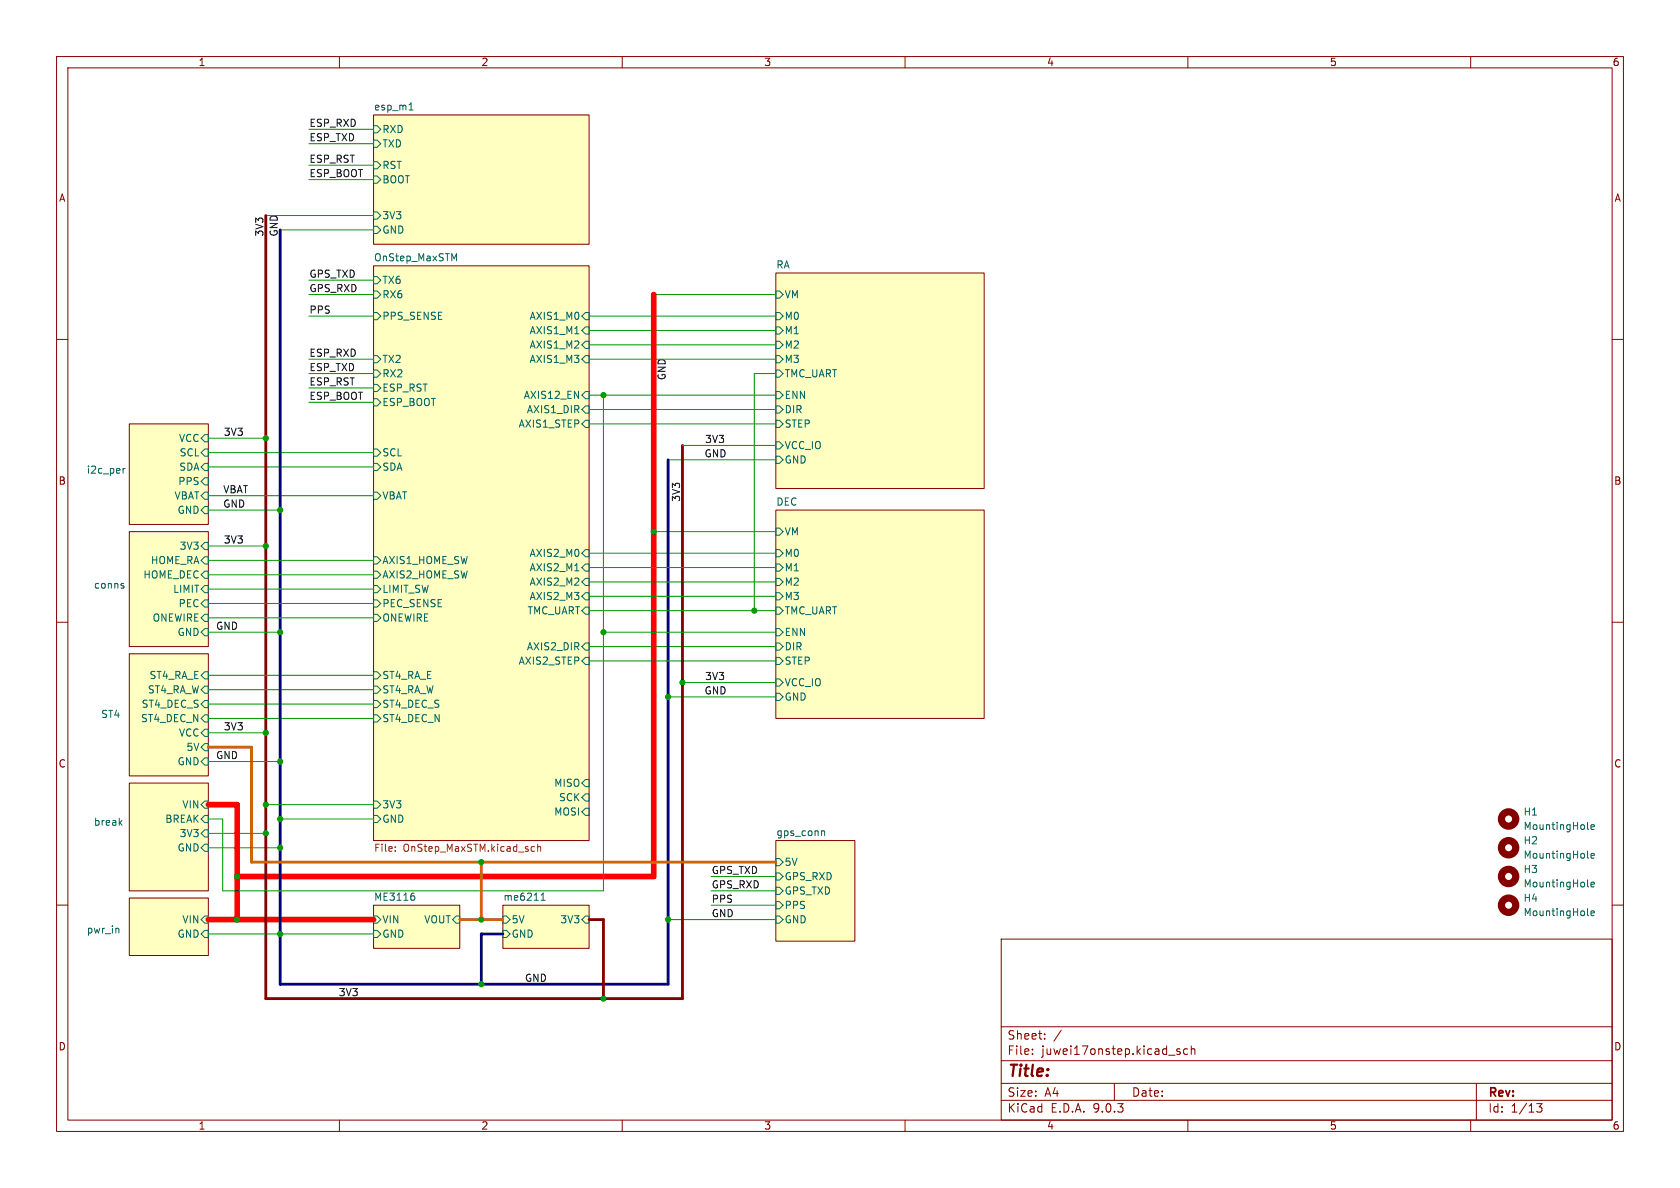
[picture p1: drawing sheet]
<svg xmlns="http://www.w3.org/2000/svg" width="297mm" height="210mm" viewBox="0 0 297 210" stroke-linecap="round" stroke-linejoin="round" font-family="sans-serif">
<g fill="none" stroke="#840000" stroke-width=".18">
<path d="M10 10h277v190h-277zM12 12h273v186h-273zM60 10v2M110 10v2M160 10v2M210 10v2M260 10v2M66 20.3h38.1v22.9h-38.1zM66 47h38.1v101.6h-38.1zM137.2 48.3h36.8v38.1h-36.8zM10 60h2M22.9 74.9h13.9v17.8h-13.9z"/>
<path d="M285 60h2M22.9 94h13.9v20.3h-13.9zM137.2 90.2h36.8v36.8h-36.8zM10 110h2M22.9 115.6h13.9v21.6h-13.9zM285 110h2M22.9 138.4h13.9v19.1h-13.9zM22.9 158.8h13.9v10.1h-13.9zM137.2 148.6h13.9v17.8h-13.9zM10 160h2M66 160h15.3v7.6h-15.3zM88.9 160h15.2v7.6h-15.2z"/>
<path d="M177 166h108v32h-108zM285 160h2M60 198v2M110 198v2M160 198v2M177 194.5h108M177 191.5h108M177 187.5h108M177 181.5h108M182.5 186.3v.1M182.5 185.5v.1M184.7 183.6v.1"/>
<path d="M184.7 182.8v.1M187.6 182.1l-1.3 2M197 191.5v3M208.6 185.5l-.4-.1-.2 .2 .1 .2 .5 .2v.3h-.6M210 185.5l-.5-.1-.3 .3v.4l.2 .2h.6M210 198v2M210.6 185.5l.2-.1 .4 .1v.9M210.6 184.9v1.5M260 198v2M261 191.5v6.5M271.7 195.1h.9l-.5 .6 .4 .1v.7l-.2 .1-.6-.1"/>
</g>
<g fill="#ffffc2" stroke="#ffffc2" stroke-width=".18">
<path d="M137.2 48.3h36.8v38.1h-36.8z"/>
<path d="M66 47h38.1v101.6h-38.1z"/>
<path d="M22.9 158.8h13.9v10.1h-13.9z"/>
<path d="M22.9 115.6h13.9v21.6h-13.9z"/>
<path d="M66 20.3h38.1v22.9h-38.1z"/>
<path d="M137.2 90.2h36.8v36.8h-36.8z"/>
<path d="M88.9 160h15.2v7.6h-15.2z"/>
<path d="M137.2 148.6h13.9v17.8h-13.9z"/>
<path d="M22.9 138.4h13.9v19.1h-13.9z"/>
<path d="M22.9 94h13.9v20.3h-13.9z"/>
<path d="M66 160h15.3v7.6h-15.3z"/>
<path d="M22.9 74.9h13.9v17.8h-13.9z"/>
</g>
<g fill="none" stroke="#006464" stroke-width=".18">
<path d="M72.3 19.4h.7M72.6 18.4l.1-.2v1.2M66 37.5h.7l.6 .6-.6 .6h-.7zM66 22.2h.7l.6 .7-.6 .6h-.7zM66 24.8h.7l.6 .6-.6 .6h-.7zM66 28.6h.7l.6 .6-.6 .6h-.7zM66 31.1h.7l.6 .7-.6 .6h-.7zM66 55.2h.7l.6 .7-.6 .6h-.7zM66 51.4h.7l.6 .7-.6 .6h-.7zM66 48.9h.7l.6 .6-.6 .7h-.7zM66 40h.7l.6 .6-.6 .7h-.7zM80.3 45.8l.4-1v1.3"/>
<path d="M101.6 59h.7M103.5 57.8h.6v1.3h-.6l-.6-.7zM103.5 55.2h.6v1.3h-.6l-.6-.6zM137.2 51.4h.6l.6 .7-.6 .6h-.6zM137.2 55.2h.6l.6 .7-.6 .6h-.6zM137.2 57.8h.6l.6 .6-.6 .7h-.6zM35.6 77.5l.6-.7h.6v1.3h-.6zM66 62.9h.7l.6 .6-.6 .6h-.7zM66 65.4h.7l.6 .6-.6 .7h-.7zM66 79.4h.7l.6 .6-.6 .6h-.7zM66 70.5h.7l.6 .6-.6 .7h-.7zM66 67.9h.7l.6 .7-.6 .6h-.7z"/>
<path d="M103.5 74.3h.6v1.3h-.6l-.6-.7zM103.5 71.8h.6v1.2h-.6l-.6-.6zM103.5 60.3h.6v1.3h-.6l-.6-.6zM103.5 62.9h.6v1.2h-.6l-.6-.6zM103.5 69.2h.6v1.3h-.6l-.6-.6zM137.2 78.1h.6l.6 .6-.6 .7h-.6zM137.2 71.8h.6l.6 .6-.6 .6h-.6zM137.2 74.3h.6l.6 .6-.6 .7h-.6zM137.2 69.2h.6l.6 .7-.6 .6h-.6zM137.2 65.4h.6l.6 .6-.6 .7h-.6zM137.2 60.3h.6l.6 .7-.6 .6h-.6zM137.2 62.9h.6l.6 .6-.6 .6h-.6z"/>
<path d="M21.8 82.8v.9M22.1 82.8l-.3 .3M35.6 96.5l.6-.6h.6v1.3h-.6zM35.6 82.6l.6-.7h.6v1.3h-.6zM35.6 80l.6-.6h.6v1.2h-.6zM35.6 85.1l.6-.6h.6v1.2h-.6zM36.2 98.4h.6v1.3h-.6l-.6-.6zM36.2 89.5h.6v1.3h-.6l-.6-.6zM36.2 87h.6v1.3h-.6l-.6-.7zM66 81.9h.7l.6 .7-.6 .6h-.7zM66 98.4h.7l.6 .7-.6 .6h-.7zM66 87h.7l.6 .6-.6 .7h-.7z"/>
<path d="M103.5 99.7h.6v1.3h-.6l-.6-.7zM103.5 97.2h.6v1.2h-.6l-.6-.6zM137.2 80.6h.6l.6 .7-.6 .6h-.6zM137.2 93.3h.6l.6 .7-.6 .6h-.6zM137.2 97.2h.6l.6 .6-.6 .6h-.6zM137.2 99.7h.6l.6 .6-.6 .7h-.6zM21.8 103.6l.1 .1-.1 .3M21.8 103.1l.1 .1M36.2 118.7h.6v1.3h-.6l-.6-.6zM36.2 101h.6v1.2h-.6l-.6-.6zM36.2 111.1h.6v1.3h-.6l-.6-.6zM36.2 103.5h.6v1.3h-.6l-.6-.7z"/>
<path d="M36.2 106h.6v1.3h-.6l-.6-.6zM36.2 108.6h.6v1.3h-.6l-.6-.7zM66 118.7h.7l.6 .7-.6 .6h-.7zM66 103.5h.7l.6 .6-.6 .7h-.7zM66 101h.7l.6 .6-.6 .6h-.7zM66 106h.7l.6 .7-.6 .6h-.7zM66 108.6h.7l.6 .6-.6 .7h-.7zM101.6 100.9h.7M103.5 113.7h.6v1.2h-.6l-.6-.6zM103.5 116.2h.6v1.3h-.6l-.6-.7zM103.5 107.3h.6v1.3h-.6l-.6-.6zM103.5 102.2h.6v1.3h-.6l-.6-.6z"/>
<path d="M103.5 104.8h.6v1.2h-.6l-.6-.6zM137.2 113.7h.6l.6 .6-.6 .6h-.6zM137.2 116.2h.6l.6 .6-.6 .7h-.6zM137.2 111.1h.6l.6 .7-.6 .6h-.6zM137.2 107.3h.6l.6 .7-.6 .6h-.6zM137.2 102.2h.6l.6 .7-.6 .6h-.6zM137.2 104.8h.6l.6 .6-.6 .6h-.6zM36.2 121.3h.6v1.3h-.6l-.6-.7zM36.2 134h.6v1.3h-.6l-.6-.7zM36.2 126.4h.6v1.2h-.6l-.6-.6zM36.2 123.8h.6v1.3h-.6l-.6-.6zM36.2 131.4h.6v1.3h-.6l-.6-.6z"/>
<path d="M36.2 128.9h.6v1.3h-.6l-.6-.7zM66 121.3h.7l.6 .6-.6 .7h-.7zM66 123.8h.7l.6 .7-.6 .6h-.7zM66 126.4h.7l.6 .6-.6 .6h-.7zM103.5 137.8h.6v1.3h-.6l-.6-.7zM137.2 120h.6l.6 .7-.6 .6h-.6zM137.2 122.6h.6l.6 .6-.6 .6h-.6zM21.2 145.4l.4 .5M21.6 145l-.5 .5M36.2 141.6h.6v1.3h-.6l-.6-.7zM36.2 149.2h.6v1.3h-.6l-.6-.6zM36.2 144.1h.6v1.3h-.6l-.6-.6z"/>
<path d="M36.2 146.7h.6v1.3h-.6l-.6-.7zM66 144.1h.7l.6 .7-.6 .6h-.7zM66 141.6h.7l.6 .6-.6 .7h-.7zM73 157.9h.2M73.1 158.4l.2 .2v.3l-.2 .2M95.7 159.1h.7M95.7 158.2l.3-.3v1.2M103.5 140.3h.6v1.3h-.6l-.6-.6zM103.5 142.9h.6v1.2h-.6l-.6-.6zM137.2 151.8h.6l.6 .6-.6 .6h-.6zM137.2 154.3h.6l.6 .6-.6 .7h-.6zM137.2 156.8h.6l.6 .7-.6 .6h-.6z"/>
<path d="M137.2 159.4h.6l.6 .6-.6 .7h-.6zM145.3 146.9h.4l.1 .8M280.7 156.6l.1 .2M280.7 151.5l.1 .2M280.7 146.4l.1 .2M281.3 146.2l.6-.1-.1-.3h-.4l-.1 .2v.6h.5M281.3 151.3l.6-.1-.1-.3h-.4l-.1 .1v.6h.5M281.3 156.4l.6-.2-.1-.2-.4-.1-.1 .2v.6h.5M20.8 164.1l.2 .2v.6M36.2 164.5h.6v1.2h-.6l-.6-.6zM36.2 161.9h.6v1.3h-.6l-.6-.6zM66 161.9h.7l.6 .7-.6 .6h-.7z"/>
<path d="M66 164.5h.7l.6 .6-.6 .6h-.7zM80.6 161.9h.7v1.3h-.7l-.6-.6zM88.9 161.9h.6l.7 .7-.7 .6h-.6zM88.9 164.5h.6l.7 .6-.7 .6h-.6zM103.5 161.9h.6v1.3h-.6l-.6-.6zM137.2 161.9h.6l.6 .7-.6 .6h-.6zM280.7 161.7l.1 .2M281.3 161.4l.6-.1-.1-.2-.4-.1-.1 .2v.6h.5"/>
</g>
<path d="M69.9 150.4v.1M69.9 149.7v.1M94.1 149.7h.4M94.5 150.4l-.4 .1M95 149.8l.2-.1h.3l.1 .8M95 149.2v1.3" fill="none" stroke="#725600" stroke-width=".18"/>
<g fill="none" stroke="#840000" stroke-width="1.3">
<circle cx="266.7" cy="154.9" r="1.27"/>
<circle cx="266.7" cy="144.8" r="1.27"/>
<circle cx="266.7" cy="149.9" r="1.27"/>
<circle cx="266.7" cy="160" r="1.27"/>
</g>
<g fill="none" stroke="#009600" stroke-width=".18">
<path d="M47 38.1h19M54.6 29.2h11.4M54.6 25.4h11.4M54.6 31.8h11.4M54.6 22.9h11.4M49.5 40.6h16.5M54.6 55.9h11.4M54.6 52.1h11.4M54.6 49.5h11.4M104.1 58.4h33.1M104.1 55.9h33.1M115.6 52.1h21.6"/>
<path d="M36.8 77.5h10.2M54.6 63.5h11.4M54.6 66h11.4M54.6 68.6h11.4M54.6 71.1h11.4M104.1 63.5h33.1M104.1 61h33.1M104.1 69.9h33.1M104.1 74.9h33.1M104.1 72.4h33.1M106.7 69.9v87.6h-67.3v-12.7h-2.6M120.6 78.7h16.6"/>
<path d="M137.2 66h-3.9v42M36.8 82.6h29.2M36.8 96.5h10.2M36.8 90.2h12.7M36.8 99.1h29.2M36.8 80h29.2M36.8 87.6h29.2M104.1 97.8h33.1M115.6 94h21.6M118.1 81.3h19.1M36.8 101.6h29.2M36.8 106.7h29.2"/>
<path d="M36.8 119.4h29.2M36.8 109.2h29.2M36.8 111.8h12.7M36.8 104.1h29.2M104.1 114.3h33.1M104.1 116.8h33.1M104.1 102.9h33.1M104.1 105.4h33.1M104.1 100.3h33.1M104.1 108h33.1M106.7 111.8h30.5M36.8 134.6h12.7"/>
<path d="M36.8 129.5h10.2M36.8 121.9h29.2M36.8 127h29.2M36.8 124.5h29.2M118.1 123.2h19.1M120.6 120.7h16.6M36.8 147.3h10.2M36.8 149.9h12.7M47 142.2h19M49.5 144.8h16.5M125.7 157.5h11.5M125.7 154.9h11.5"/>
<path d="M36.8 165.1h29.2M118.1 162.6h19.1M125.7 160h11.5"/>
</g>
<path d="M47 38.1v138.4h73.6v-97.8M104.1 162.6h2.6v13.9" fill="none" stroke="#840000" stroke-width=".5"/>
<path d="M49.5 40.6v133.4h68.6v-92.7M88.9 165.1h-3.8v8.9" fill="none" stroke="#000084" stroke-width=".5"/>
<path d="M115.6 52.1v102.8h-73.7M36.8 142.2h5.1v20.4M36.8 162.6h29.2" fill="none" stroke="#f00" stroke-width="1"/>
<path d="M36.8 132.1h7.6v20.3h92.8M85.1 152.4v10.2M81.3 162.6h7.6" fill="none" stroke="#c60" stroke-width=".5"/>
<g fill="#009600" stroke="#009600" stroke-width=".18">
<circle cx="106.7" cy="176.5" r=".46"/>
<circle cx="118.1" cy="123.2" r=".46"/>
<circle cx="120.6" cy="120.7" r=".46"/>
<circle cx="118.1" cy="162.6" r=".46"/>
<circle cx="85.1" cy="162.6" r=".46"/>
<circle cx="85.1" cy="174" r=".46"/>
<circle cx="85.1" cy="152.4" r=".46"/>
<circle cx="47" cy="96.5" r=".46"/>
<circle cx="47" cy="129.5" r=".46"/>
<circle cx="49.5" cy="111.8" r=".46"/>
<circle cx="133.3" cy="108" r=".46"/>
<circle cx="106.7" cy="111.8" r=".46"/>
<circle cx="115.6" cy="94" r=".46"/>
<circle cx="49.5" cy="134.6" r=".46"/>
<circle cx="47" cy="142.2" r=".46"/>
<circle cx="49.5" cy="144.8" r=".46"/>
<circle cx="106.7" cy="69.9" r=".46"/>
<circle cx="41.9" cy="162.6" r=".46"/>
<circle cx="49.5" cy="149.9" r=".46"/>
<circle cx="41.9" cy="154.9" r=".46"/>
<circle cx="47" cy="147.3" r=".46"/>
<circle cx="49.5" cy="165.1" r=".46"/>
<circle cx="47" cy="77.5" r=".46"/>
<circle cx="49.5" cy="90.2" r=".46"/>
</g>
<text font-size="2.8" fill="#840000" x="178" y="190.9">Title:</text>
<g font-size="2.1" fill="#840000">
<text x="178" y="184">Sheet:</text>
<text x="178" y="186.7">File:</text>
<text x="184.1" y="186.7">juwei17onstep.kicad_sch</text>
<text x="178" y="196.9">KiCad</text>
<text x="178" y="194.1">Size:</text>
<text x="184.7" y="194.1">A4</text>
<text x="185.7" y="196.9">E.D.A.</text>
<text x="193.3" y="196.9">9.0.3</text>
<text x="200" y="194.1">Date:</text>
<text x="263" y="194.3">Rev:</text>
<text x="263" y="196.9">Id:</text>
<text x="267.1" y="196.9">1/13</text>
</g>
<g font-size="1.8" fill="#840000">
<text x="35" y="11.9">1</text>
<text x="85" y="11.9">2</text>
<text x="135" y="11.9">3</text>
<text x="185" y="11.9">4</text>
<text x="235" y="11.9">5</text>
<text x="285" y="11.9">6</text>
<text x="10.3" y="35.9">A</text>
<text x="285.3" y="35.9">A</text>
<text x="10.3" y="85.9">B</text>
<text x="285.3" y="85.9">B</text>
<text x="10.3" y="135.9">C</text>
<text x="285.3" y="135.9">C</text>
<text x="10.3" y="185.9">D</text>
<text x="285.3" y="185.9">D</text>
<text x="35" y="199.9">1</text>
<text x="85" y="199.9">2</text>
<text x="135" y="199.9">3</text>
<text x="185" y="199.9">4</text>
<text x="235" y="199.9">5</text>
<text x="285" y="199.9">6</text>
</g>
<g font-size="1.8" fill="#0f0f0f">
<text x="54.6" y="22.5">ESP_RXD</text>
<text x="54.6" y="25.1">ESP_TXD</text>
<text x="54.6" y="28.9">ESP_RST</text>
<text x="54.6" y="31.4">ESP_BOOT</text>
<text x="46.6" y="41.9" transform="rotate(-90 46.6 41.9)">3V3</text>
<text x="49.2" y="41.9" transform="rotate(-90 49.2 41.9)">GND</text>
<text x="54.6" y="49.2">GPS_TXD</text>
<text x="54.6" y="51.7">GPS_RXD</text>
<text x="54.6" y="55.5">PPS</text>
<text x="54.6" y="63.2">ESP_RXD</text>
<text x="54.6" y="65.7">ESP_TXD</text>
<text x="54.6" y="70.8">ESP_BOOT</text>
<text x="54.6" y="68.2">ESP_RST</text>
<text x="117.8" y="67.3" transform="rotate(-90 117.8 67.3)">GND</text>
<text x="39.5" y="77.1">3V3</text>
<text x="124.5" y="80.9">GND</text>
<text x="124.6" y="78.4">3V3</text>
<text x="39.4" y="89.8">GND</text>
<text x="39.4" y="87.3">VBAT</text>
<text x="120.3" y="88.8" transform="rotate(-90 120.3 88.8)">3V3</text>
<text x="39.5" y="96.2">3V3</text>
<text x="38.1" y="111.4">GND</text>
<text x="124.5" y="122.8">GND</text>
<text x="124.6" y="120.3">3V3</text>
<text x="39.5" y="129.2">3V3</text>
<text x="38.1" y="134.3">GND</text>
<text x="125.7" y="154.6">GPS_TXD</text>
<text x="125.7" y="157.1">GPS_RXD</text>
<text x="125.7" y="159.7">PPS</text>
<text x="125.7" y="162.2">GND</text>
<text x="92.7" y="173.6">GND</text>
<text x="59.8" y="176.2">3V3</text>
</g>
<g font-size="1.8" fill="#006464">
<text x="66" y="19.6">esp_m1</text>
<text x="67.5" y="23.7">RXD</text>
<text x="67.5" y="26.3">TXD</text>
<text x="67.5" y="30.1">RST</text>
<text x="67.5" y="32.6">BOOT</text>
<text x="67.5" y="39">3V3</text>
<text x="67.5" y="41.5">GND</text>
<text x="66" y="46.3">OnStep_MaxSTM</text>
<text x="137.2" y="47.5">RA</text>
<text x="67.5" y="52.9">RX6</text>
<text x="67.5" y="50.4">TX6</text>
<text x="138.6" y="52.9">VM</text>
<text x="67.5" y="56.7">PPS_SENSE</text>
<text x="93.5" y="59.3">AXIS1_M1</text>
<text x="93.5" y="56.7">AXIS1_M0</text>
<text x="138.6" y="56.7">M0</text>
<text x="138.6" y="59.3">M1</text>
<text x="67.5" y="64.4">TX2</text>
<text x="93.5" y="61.8">AXIS1_M2</text>
<text x="93.5" y="64.4">AXIS1_M3</text>
<text x="138.6" y="61.8">M2</text>
<text x="138.6" y="64.4">M3</text>
<text x="67.5" y="66.9">RX2</text>
<text x="67.5" y="72">ESP_BOOT</text>
<text x="67.5" y="69.4">ESP_RST</text>
<text x="92.5" y="70.7">AXIS12_EN</text>
<text x="138.6" y="70.7">ENN</text>
<text x="138.6" y="66.9">TMC_UART</text>
<text x="91.6" y="75.8">AXIS1_STEP</text>
<text x="93" y="73.3">AXIS1_DIR</text>
<text x="138.6" y="73.3">DIR</text>
<text x="138.6" y="75.8">STEP</text>
<text x="15.2" y="83.8">i2c_per</text>
<text x="31.5" y="78.3">VCC</text>
<text x="31.6" y="83.4">SDA</text>
<text x="31.7" y="80.9">SCL</text>
<text x="67.5" y="80.9">SCL</text>
<text x="67.5" y="83.4">SDA</text>
<text x="138.6" y="79.6">VCC_IO</text>
<text x="138.6" y="82.1">GND</text>
<text x="30.8" y="88.5">VBAT</text>
<text x="31.4" y="86">PPS</text>
<text x="67.5" y="88.5">VBAT</text>
<text x="137.2" y="89.5">DEC</text>
<text x="31.3" y="91">GND</text>
<text x="138.6" y="94.8">VM</text>
<text x="26.6" y="99.9">HOME_RA</text>
<text x="31.7" y="97.4">3V3</text>
<text x="67.5" y="99.9">AXIS1_HOME_SW</text>
<text x="93.5" y="101.2">AXIS2_M1</text>
<text x="93.5" y="98.7">AXIS2_M0</text>
<text x="138.6" y="98.7">M0</text>
<text x="138.6" y="101.2">M1</text>
<text x="16.5" y="104.1">conns</text>
<text x="25.2" y="102.5">HOME_DEC</text>
<text x="30.5" y="105">LIMIT</text>
<text x="31.5" y="107.5">PEC</text>
<text x="67.5" y="105">LIMIT_SW</text>
<text x="67.5" y="102.5">AXIS2_HOME_SW</text>
<text x="67.5" y="107.5">PEC_SENSE</text>
<text x="93.5" y="103.7">AXIS2_M2</text>
<text x="93.5" y="106.3">AXIS2_M3</text>
<text x="138.6" y="103.7">M2</text>
<text x="138.6" y="106.3">M3</text>
<text x="26.9" y="110.1">ONEWIRE</text>
<text x="31.3" y="112.6">GND</text>
<text x="67.5" y="110.1">ONEWIRE</text>
<text x="93.2" y="108.8">TMC_UART</text>
<text x="138.6" y="112.6">ENN</text>
<text x="138.6" y="108.8">TMC_UART</text>
<text x="91.6" y="117.7">AXIS2_STEP</text>
<text x="93" y="115.2">AXIS2_DIR</text>
<text x="138.6" y="115.2">DIR</text>
<text x="138.6" y="117.7">STEP</text>
<text x="24.9" y="125.3">ST4_DEC_S</text>
<text x="26" y="122.8">ST4_RA_W</text>
<text x="26.3" y="120.2">ST4_RA_E</text>
<text x="67.5" y="122.8">ST4_RA_W</text>
<text x="67.5" y="125.3">ST4_DEC_S</text>
<text x="67.5" y="120.2">ST4_RA_E</text>
<text x="138.6" y="121.5">VCC_IO</text>
<text x="138.6" y="124.1">GND</text>
<text x="17.8" y="127">ST4</text>
<text x="24.8" y="127.9">ST4_DEC_N</text>
<text x="31.5" y="130.4">VCC</text>
<text x="67.5" y="127.9">ST4_DEC_N</text>
<text x="31.3" y="135.5">GND</text>
<text x="32.9" y="132.9">5V</text>
<text x="32.1" y="143.1">VIN</text>
<text x="67.5" y="143.1">3V3</text>
<text x="97.9" y="139.3">MISO</text>
<text x="98.7" y="141.8">SCK</text>
<text x="16.5" y="146.1">break</text>
<text x="29.1" y="145.6">BREAK</text>
<text x="31.7" y="148.2">3V3</text>
<text x="67.5" y="145.6">GND</text>
<text x="97.9" y="144.4">MOSI</text>
<text x="137.2" y="147.9">gps_conn</text>
<text x="269.2" y="149.5">H2</text>
<text x="269.2" y="144.4">H1</text>
<text x="269.2" y="146.9">MountingHole</text>
<text x="31.3" y="150.7">GND</text>
<text x="138.6" y="153.3">5V</text>
<text x="138.6" y="155.8">GPS_RXD</text>
<text x="269.2" y="154.5">H3</text>
<text x="269.2" y="152">MountingHole</text>
<text x="66" y="159.3">ME3116</text>
<text x="88.9" y="159.3">me6211</text>
<text x="138.6" y="158.3">GPS_TXD</text>
<text x="138.6" y="160.9">PPS</text>
<text x="269.2" y="159.6">H4</text>
<text x="269.2" y="157.1">MountingHole</text>
<text x="15.2" y="165.1">pwr_in</text>
<text x="31.3" y="166">GND</text>
<text x="32.1" y="163.4">VIN</text>
<text x="67.5" y="163.4">VIN</text>
<text x="67.5" y="166">GND</text>
<text x="74.9" y="163.4">VOUT</text>
<text x="90.4" y="163.4">5V</text>
<text x="90.4" y="166">GND</text>
<text x="99" y="163.4">3V3</text>
<text x="138.6" y="163.4">GND</text>
<text x="269.2" y="162.2">MountingHole</text>
</g>
<g font-size="1.8" fill="#725600">
<text x="66" y="150.9">File:</text>
<text x="71.3" y="150.9">OnStep_MaxSTM.kicad_sch</text>
</g>
</svg>
